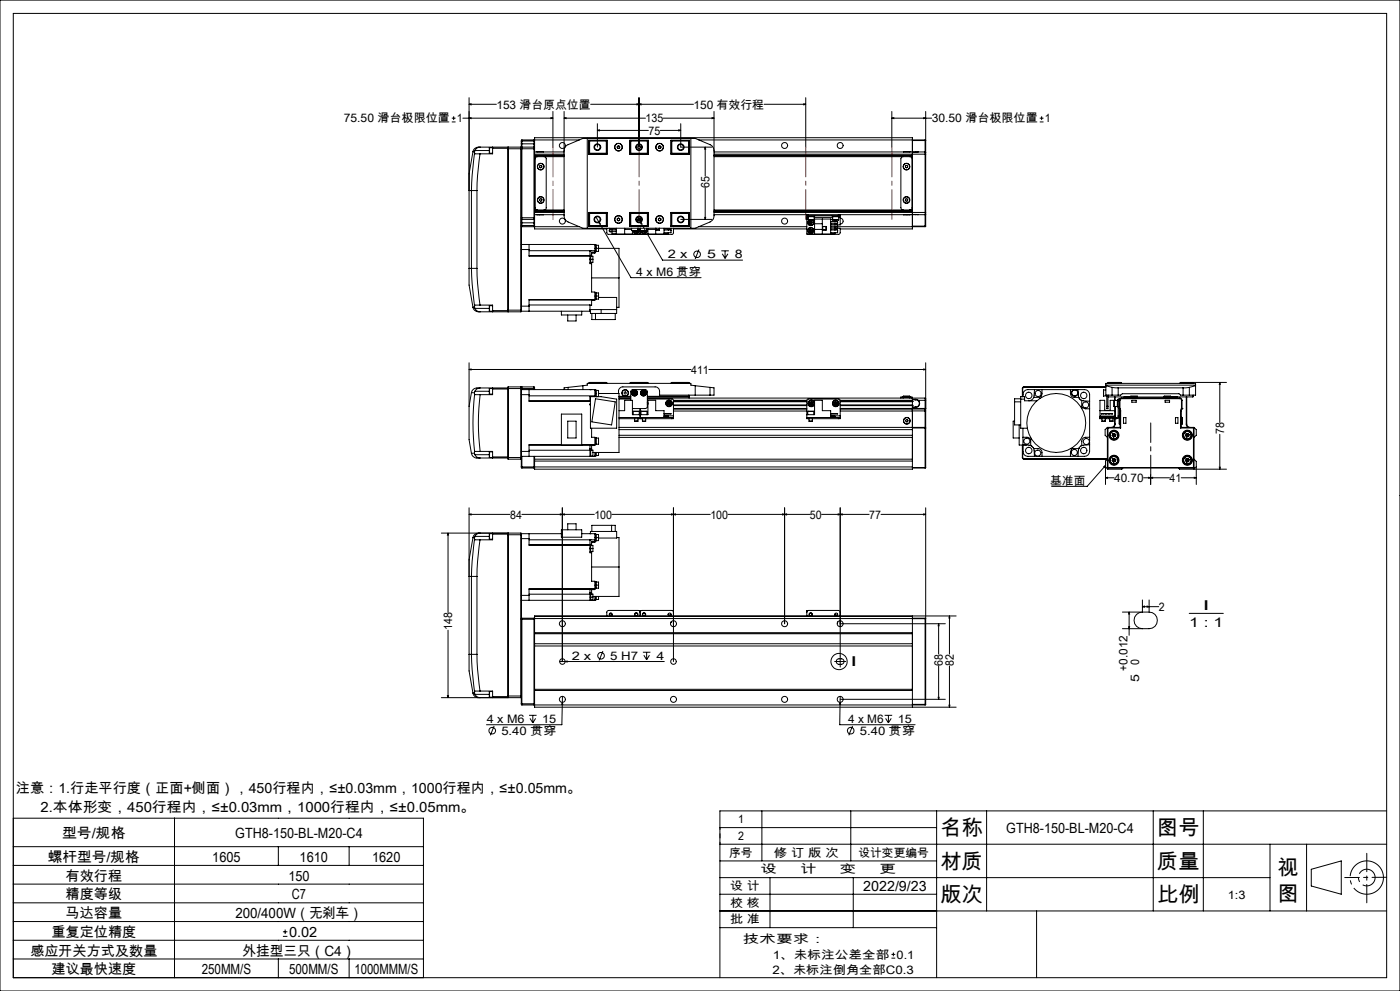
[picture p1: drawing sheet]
<svg xmlns="http://www.w3.org/2000/svg" width="420mm" height="297mm" viewBox="0 0 420 297" stroke-linecap="round" stroke-linejoin="round" font-family="sans-serif">
<g fill="none" stroke="#000" stroke-width=".3">
<path d="M0 0h420v297h-420zM4 4h412v289h-412zM135.5 36.5h1.2M135.5 35.4h1.2M136.1 34.9v1.1M138.9 35.4h27M140.7 35.4l.6-.1v.3zM140.7 31.3l.6-.2v.3zM140.7 29.3v51.1M140.7 31.3h8.2M165.3 35.3l.6 .1-.6 .2zM165.9 33.4v10.7"/>
<path d="M169.2 35.4l.6-.1v.3zM169.2 33.4l.1 31.6 .2 .8 .9 .7 4.5 1.9h33.7l4.4-1.9 .6-.4 .5-.7 .1-.7v-31.3M169.2 35.4h24.4M177.2 31.3h30.8M179.2 39.1l.6-.2v.3zM179.2 37.1v7M179.2 39.1h15.3M191.1 31.1l.6 .2-.6 .1zM191.7 31.3l.6-.2v.3zM191.7 29.3v14.8M198.1 39.1h6.1M199 35.4h15.2"/>
<path d="M203.6 38.9l.6 .2-.6 .1zM204.2 37.1v7h9.4M213.6 35.3l.6 .1-.6 .2zM229.2 31.3h12.5M241.1 31.1l.6 .2-.6 .1zM241.7 29.3v14.8M267.5 35.4l.6-.1v.3zM267.5 35.4h12M267.5 33.4v10.7M277.1 35.3l.6 .1-.6 .2zM277.7 33.4v12.3M311.9 36.5h1.2"/>
<path d="M311.9 35.4h1.2M312.5 34.9v1.1M141.4 57.1h1.7M141.4 57.1v23.3M141.9 45.5l-1.2 6.6v5h.7M141.9 45.5h.5M142.3 46l-.7 6.6-.2 4.5M142.3 46l1.7 .1M142.4 45.5l-.1 .5M142.5 45.1l-.1 .4M142.5 45.1h4.3M143.1 57.1v23.3"/>
<path d="M144 46.1l-.7 6.5-.2 4.5M144 44.1h-.3a1.75 1.75 0 0 0-1.8 1.4M144 44.1l8.4 .1M144 44.1l-.8 .2-.7 .8M146.9 44.3v1.6M146.9 44.3h.9M146.9 45.9h.9M147.8 44.1v.3M147.8 44.4v1.7h-3.8M147.8 44.4h4.6M152.4 44.2v.4M152.4 44.6v48.4"/>
<path d="M152.4 44.6h8M152.5 44.1v49.3M152.5 44.1h3.8M152.5 44.1l-.1 .1M156.3 44.1v49.3M156.3 44.1l.1 .1M156.4 44.2v48.8M156.4 43.1v1.1M156.4 42.3h4M156.4 43.1h4M156.6 44.1v21.7M156.6 41.9v2.2"/>
<path d="M156.6 44.1h3.6M156.6 41.9l-.2 1.2M156.6 41.9h3.6M156.6 44.1l-.2 .2M160.2 44.1v21.7M160.2 41.9v2.2M160.2 44.1l.2 .2M160.2 41.9l.2 .2M160.4 44.3v-3h113.3v4.9M160.4 44.3v.3M160.4 44.6v20.7M160.4 47h8.8"/>
<path d="M160.4 46.6h8.8M160.4 45.5h8.8M160.4 41.9h13.4M160.4 46.2h8.8M161 45.5h2.1M161.2 47l-.5 .1-.2 .4v14.9l.2 .4 .5 .1M161.9 49.7l.4-.1 .3 .2-.1 .4-.3 .1-.3-.2zM161.9 59.7l.4-.2 .3 .3-.1 .4-.4 .1-.2-.3zM163.2 47l.5 .1 .2 .4v14.9l-.2 .4-.5 .1M169.2 45.2l.3-1.1 .6-.6 4.8-2h33.7l4.7 2 .6 .6 .3 1.1M176.2 41.5v26.9M176.6 45.5h.1"/>
<path d="M176.6 42h5.5v4.2h-5.5zM176.7 42.3v3.9M176.7 42.3h5.2M176.9 42.1v4M176.9 46.1h5.2M176.9 42.1h5.2M176.9 42.1l-.2 .2M181.9 42.3l.1-.2v4l-.1-.2M181.9 45.9h-5.2l.2 .2M181.9 42.3v3.6M185.2 44.3l.4 .2M185.2 43.9v.4"/>
<path d="M185.6 43.7l.3 .2M185.6 43.7l-.4 .2M185.9 44.3l-.3 .2M185.9 43.9v.4M188.9 46.1h5.6M188.9 42h5.6v4.2h-5.6zM188.9 42.1h5.6M189.2 42.3v3.6M189.2 42.3l-.1-.2v4l.1-.2M189.2 45.9h5M189.2 42.3h5M194.2 42.3l.2-.2v4l-.2-.2"/>
<path d="M194.2 42.3v3.6M197.6 44.3l.3 .2M197.6 43.9v.4M197.9 43.7l.3 .2M197.9 43.7l-.3 .2M198.2 44.3l-.3 .2M198.2 43.9v.4M201.3 42h5.5v4.2h-5.5zM201.3 46.1h5.3M201.3 42.1h5.3M201.5 42.3v3.6M201.5 42.3l-.1-.2v4l.1-.2"/>
<path d="M201.5 45.9h5.2l-.1 .2M201.5 42.3h5.2M206.6 42.1v4M206.6 42.1l.1 .2M206.7 42.3v3.9M206.7 45.5h.1M207.3 41.5v26.9M209.7 41.9h67.8M211.6 44.1l.1 .6h-.3zM211.6 44.1v8.7M211.6 56.3v9.5M214.2 47h59.5"/>
<path d="M214.2 46.6h59.5M214.2 45.5h60.5M214.2 46.2h63.3M270.9 47l-.4 .1-.2 .5v14.7l.2 .5 .4 .1M271 45.5h2M271.6 49.7l.4-.1 .3 .2v.4l-.4 .1-.3-.2zM271.7 59.7l.4-.1 .2 .3-.1 .4h-.4l-.2-.3zM272.9 47l.4 .1 .3 .4v14.9l-.3 .4-.4 .1M273.7 46.2v17.5M273.7 42.1h3.8M274.7 45.6h-1v.6M274.7 45.5h.7"/>
<path d="M274.7 45.5v.1M275.4 45.5l-.7 .1M275.4 45.5h2.1M277.5 46.2h.2M277.5 45.5v.7M277.5 45.5l.2 .2M277.5 41.9v.2M277.5 41.9l.2 .1-.2 .1M277.5 42.1v3.4M277.5 46.2v17.5M277.7 45.7v.5M277.7 46.2v17.5"/>
<path d="M156.4 73.3h2.3M156.4 74.8h2.3M156.4 67.5h4M156.4 65.3h4M156.4 65.6l.2 .2M156.4 66.8h4M156.4 67.8l.2 .1M156.6 65.8v2.1M156.6 65.8h3.6M156.6 67.9h3.6M158.7 74.8v2l18.5-.1v2h-.2M158.7 73.3v1.5"/>
<path d="M158.7 73.3h19.8v2.6h-1M158.7 75.1h19.8M158.7 76.6h18.3M160.2 65.8v2.1M160.4 65.3v.3M160.4 65.6v3h21.6M160.4 62.9h8.8M160.4 63.2h8.8M160.4 64.3h8.8M160.4 67.9h13.4M160.4 63.7h8.8M160.4 65.6l-.2 .2"/>
<path d="M160.4 67.8l-.2 .1M160.4 63.3h8.8M161 64.3h2.1M176.6 64.3h.1M176.6 63.7h5.5v4.2h-5.5zM176.7 63.7v3.9M176.7 67.6h5.2M176.7 67.6l.2 .2M176.9 63.8v4M176.9 63.8l-.2 .1h5.2M176.9 63.8h5.2M176.9 67.8h5.2"/>
<path d="M177 76.6v1.1M177 77.7v1.3h.5M177 75.1h.1M177 75.1v1.5M177 75.1v.1M177 73.3h.2M177 77.7h.9M177 76.5h.5M177 73.3h.1M177.2 76.8h.7v.9M177.2 73.3h.1M177.5 78.6v.4"/>
<path d="M177.5 76.5v.3M177.5 79v8.5h1v2.3M177.9 77.7v.9h-.7M178.5 74.4h7.2v8.9M178.5 75.6h-1v.9M178.5 73.4h.4v2l-.4 .1M178.6 73.4v2.1M178.8 65l.8 1.5M178.9 73.5h.7v1.8h-.7M179.6 66.5l.5 .5-.3 .1zM179.6 66.5l9.7 16.7h21M181.9 63.9l.1-.1v4l-.1-.2"/>
<path d="M181.9 63.9v3.7M182 68.4l.1 1.5 .4 .3h19.1l.4-.4v-1.4M182.8 68.4v.2h2.1M182.8 68.9v.5h2.1M182.8 68.9h2.1M183 69.4h.4M183.6 68.6v.3a.43 .43 0 0 0-.4-.3 .43 .43 0 0 0-.4 .3M183.6 69.4v.7h1.3M184.9 68.4v1.8M185.2 66l.4 .1M185.2 65.6v.4M185.6 65.4l.3 .2"/>
<path d="M185.6 65.4l-.4 .2M185.9 66l-.3 .1M185.9 65.6v.4M187.4 68.4v1.8M187.4 68.8h2.1M188.9 63.7h5.6v4.2h-5.6zM188.9 63.8h5.6M188.9 67.8h5.6M189.2 63.9v3.7M189.2 67.8v.1M189.2 63.9l-.1-.1v4l.1-.2M189.2 67.6h5"/>
<path d="M189.2 63.9h5M189.5 69.1h1.7M189.5 69.1h1.8M189.5 68.4v.7M189.7 69.1v1.1M189.9 67.8v.1M190.4 69.1l.1 .3M190.5 69.4l.5 .2M190.5 69.4l.4-.3 .1 .5M191 69.1l.3 .1M191.2 69.1h.1M191.3 68.4v.7"/>
<path d="M191.3 68.9v.3M191.3 65l.8 1.5M191.3 65.9h.3zM191.3 66l.3 .2M191.3 69.2l-.3 .4M191.4 66l.1 .1M191.4 68.4a.88 .88 0 0 1-.2 1.5 .88 .88 0 0 1-1.2-.8 .9 .9 0 0 0 1.3 .8 .9 .9 0 0 0 .2-1.5M191.6 65.9h.1M191.6 65.4v.5M191.6 65.6h.5M191.8 70.2h-.2M192.1 65.5v.5"/>
<path d="M192.1 68.4v1.8M192.1 66.5l.4 .5-.2 .1zM192.1 66.5l6.7 11.5h24M192.2 69.1h1.7M192.2 69.1h1.8M192.2 68.4v.7M192.3 70.2h.2M192.3 69.1l.2 .5zM192.8 69.1v.3M192.8 69.4l.5 .2M192.8 69.4l.4-.3 .1 .5M193.3 69.1l.4 .2"/>
<path d="M193.5 67.8v.1M193.6 69.1l.1 .2M193.7 69.3l-.4 .3M193.9 69.1h.1M194 68.5a.9 .9 0 0 1-.3 1.3 .9 .9 0 0 1-1.2-.2M194 68.6a.88 .88 0 0 1-.3 1.2 .88 .88 0 0 1-1.2-.2M194 68.4v.7M194.2 63.9l.2-.1v4.1M194.2 63.9v3.7M194.2 67.8v.1M194.2 67.6l.2 .2M194.4 68.4v1.8"/>
<path d="M194.4 68.8h2.3M196.7 68.4v1.8M196.8 68.4v.5h1v-.5M197.6 66l.3 .1M197.6 65.6v.4M197.8 68.4v.5M197.9 65.4l.3 .2M197.9 65.4l-.3 .2M198.2 66l-.3 .1M198.2 65.6v.4M199.2 68.4v1.8M199.2 68.9h2.1v.8h-2.1"/>
<path d="M200.5 68.6v.3a.41 .41 0 0 1 .4-.3 .41 .41 0 0 1 .4 .3M200.5 69.7v.4h-1.3M201.3 69v.2M201.3 63.7h5.5v4.2h-5.5zM201.3 68.4v.2h-2.1M201.3 63.8h5.3M201.3 67.8h5.3M201.5 63.9v3.7M201.5 63.9l-.1-.1v4l.1-.2M201.5 67.6h5.2M202 68.6h40M204.2 65.8h9.4"/>
<path d="M206.6 63.8v4M206.6 63.8l.1 .1h-5.2M206.7 63.7v3.9M206.7 64.3h.1M206.7 67.6l-.1 .2M209.7 67.9h32.3M209.7 74.8l-1.1 2.8M211.4 65.2h.3l-.1 .6zM214.2 62.9h59.5M214.2 63.2h59.5M214.2 64.3h27.8M214.2 63.7h63.3"/>
<path d="M214.2 63.3h59.5M216.4 75.2h2.3M216.7 76.1l.8 1.3M217.5 75.2v2.2M218.4 76.1l-.9 1.3M242 64.3h.5M242 64.7h.5M242 64.7v.5M242 65.2v5h9.6l.4-.3 .1-1.5h-.8M242 64.3v.4M242 65.6h.5M242 65.2h.5"/>
<path d="M242.3 70.2h.2M242.4 64.7v.2h2v-.2M242.5 65.9h.1M242.5 65.9h1.8M242.5 64.9v1M242.5 64.3v.4M242.5 64.3h9M242.5 64.7h9M242.7 66.8l.3 .4M242.7 68.9l.1 .5M242.7 68.9l1 .4M242.8 65.9l-.5 .9"/>
<path d="M242.8 69.4l.4 .2M242.9 65.9l-.4 .3-.1 .6M243 66.3l-.3 .5M243 66.3l.2 .4M243 67.2h.5M243.2 68.6l-.5 .3M243.2 68.6l.4 .2M243.2 68.6v1M243.2 66.7l.3 .5M243.2 66.7l-.2 .5M243.5 66.3h-.5M243.5 66.3l.2 .4"/>
<path d="M243.5 66.3l-.3 .4M243.6 65.9a.87 .87 0 0 1 .1 1.5 .87 .87 0 0 1-1.3-.6M243.6 65.9a.9 .9 0 0 1 .1 1.6 .9 .9 0 0 1-1.4-.7M243.6 68.8l.1 .5M243.6 68.8l-.8 .6M243.7 69.3l-.5 .3M243.7 66.7l-.2 .5M243.7 66.7l-1 .1M244.3 65.9h.1M244.3 65.6h4.9v4.6M244.3 64.9v1M244.3 65.2h5.5"/>
<path d="M244.4 65.6v4.6M244.4 68.8h2.3M244.4 67.1h2.3M246.7 65.6v4.6M246.8 67.9h1.1v1h-1.1zM246.8 67.9v1M247.8 67.9v1M249.2 66.4h2.1v.5M249.2 67.2h2.1v.5h-2.1M249.2 68.1h2.1v.5h-2.1M249.2 68.9h2.1M249.2 66.9h2.1"/>
<path d="M249.2 65.7h.6M249.7 64.7v.2h2v-.2M249.8 65.9h.1M249.8 65.9h1.8M249.8 64.9v1M250.5 68.6v.3a.41 .41 0 0 1 .4-.3 .41 .41 0 0 1 .4 .3M250.5 65.9v.5M250.5 67.7v.4M250.5 69.7v.4h-1.3M250.5 67.9h27M250.6 66.4h.5M251.3 66.9l-.4 .3-.4-.3v.3"/>
<path d="M251.3 66.6v.2M251.3 69v.2M251.3 68.9v.8h-2.1M251.5 64.3h23.2M251.5 64.7h.6M251.5 64.3v.4M251.6 65.9h-1.8M251.6 64.9v1M251.6 65.2h.5M252.1 65.4a.9 .9 0 0 1 .8 .9 .9 .9 0 0 1-.8 .9M252.1 64.7v.5M252.1 64.3v.4"/>
<path d="M252.1 65.2v2.2h-.8M271 64.3h2M273.7 63.7v4.9h-21.6M273.7 63.7v.6h1M273.7 67.8h3.8M274.7 64.3h.7M274.7 64.3h.1M275.4 64.3h2.1M277.5 63.7h.2M277.5 63.7v.6M277.5 67.8h.2M277.5 67.8v.1"/>
<path d="M277.5 64.3v3.5M277.7 63.7v.5M277.7 64.2l-.2 .1M277.7 67.8l-.2 .1M277.7 64.2v3.6M140.7 80.4v5l1.2 6.7M140.7 80.4h.7M141.4 80.4h1.7M141.4 80.4l.2 4.6 .7 6.6M141.9 92.1a1.82 1.82 0 0 0 2.1 1.3M142.3 91.6l.1 .4M142.4 92l.1 .4"/>
<path d="M142.4 92l-.5 .1M142.5 92.4l.7 .8 .8 .2M142.5 92.4h4.3M143.1 80.4l.2 4.5 .7 6.5M144 91.4l-1.7 .2M144 91.4h3.8v1.7M146.9 91.6v1.7M146.9 93.3h.9M146.9 91.6h.9M147.8 93.1v.3M147.8 93.1h4.6M152.4 93.3l-8.4 .1"/>
<path d="M152.4 93v.3M152.4 93h4M152.4 93.3l.1 .1M152.5 93.4h3.8M156.4 93l-.1 .4M156.4 91.8h2.3M158.7 91.8v1.5M158.7 91.4h18.3M168.4 93.3v1.1h6.1v-1.1M170.3 94.4v1.8h2.5v-1.8M177 91.4v1.9M177 92.8h8"/>
<path d="M177.5 83.3h8.2M177.6 93.9v1.9h7v-1.9M178.5 89.8l-19.8 .1M178.5 87.7h.1v2M178.5 90h-1v1.5l-.5-.1M178.5 89.8h-19.8v2M178.5 88.7h1.1M178.6 87.7h.3v2h-.4M178.6 93.9v1.9M178.9 87.8h.7v.9M179.6 88.7v.9h-.7M179.6 89.1h5.4v4.8h-7.9v-.6h-20.7"/>
<path d="M180.3 92.8v1.1M185.7 83.3v8.8h-.7M140.7 110.7l.6-.1v.3zM140.7 108.7v13.1M140.7 110.7h66.6M141.4 117.6l-.7 4.2M141.4 117.6h.1M141.5 117.6l.8 .2M142.3 117.8l.1 .4M142.4 118.2l1.6 .1M142.4 118.2a75 75 0 0 0 0 17.2M142.5 117.3l-.2 .5"/>
<path d="M142.5 117.3h4.3M144 116.3h-.3a1.92 1.92 0 0 0-2.3 1.3M144 116.3a1.67 1.67 0 0 0-1.5 1M144 116.3h8.4M144 118.3a68.6 68.6 0 0 0 0 17M146.8 117.3l.1 .8M146.9 116.4l-.1 .9M146.9 116.4v1.7M146.9 116.4h.9M146.9 118.1h.9M147.8 116.3v.3M147.8 116.6v1.7h-3.8"/>
<path d="M147.8 116.6h4.6M152.4 116.4h8M152.4 116.6v20.3M152.5 116l-.1 .6M152.5 116v21.6M152.5 116h3.8M156.3 116v21.6M156.3 116l.1 21.1M156.4 116.8h22.1v1.8M156.4 118.3h2.3M156.6 116v.8M156.6 116h3.6"/>
<path d="M156.6 116l-.2 .1M158.7 116.8v1.5M158.7 118.3v2h18.3v-1.4h3.3l4.7 .7v8.7h-7.9v-9.4M158.7 118.6h19.8M160.2 116v.8M160.2 116l.2 .4M160.4 116.4v.4M170.4 116.1l-1.2 .1v.6M170.4 116.1v.7M174.9 115.6v1.2M174.9 115.6l1.3-.2v-.5h31.1v.5l1.3 .2M174.9 115.6l-4.5 .5"/>
<path d="M176.7 114.8h5.3M176.7 114.8v.1M176.9 114.6l5.1 .2M176.9 114.6v.3M176.9 114.6l-.2 .2M177 116.8h.1M177.2 116.8h.1M178.5 116.9h.4v2M178.5 118.6v.3M178.6 116.9v2M178.6 119.5l6 .9-1.1 6.9-5.9-.9zM178.9 117h.7v.9"/>
<path d="M179.6 117.9h6.1v17.7h-7.8M179.6 117.9v.9M182 114.8v.1M185.6 117.9a1.46 1.46 0 0 1 1.3-1.9h9.6a1.33 1.33 0 0 1 1.4 1.3v1.1h15.1M185.7 119.3h3.5M185.7 119.6h3.5M185.7 118.8h3.5M185.7 119h3.5M189.1 114.8h5.3M189.1 114.8v.1M189.2 120v-2.7l.3-.4 4-.1 .7 .4v4.7l-.2 .3-.5 .2h-3.8M189.9 117.8h.5"/>
<path d="M189.9 117.8l.2 .4M190.1 117.4l-.2 .4M190.1 117.4l.3 .4M190.4 117.8l.2 .4M190.4 117.8l-.3 .4M190.6 117.3l.3 .5M190.6 117.3l-.5 .1M190.6 117.3l-.2 .5M190.6 118.2h-.5M190.9 117.8l-.3 .4M190.9 117.8h-.5M192.5 117.8l.3 .4"/>
<path d="M192.5 117.8h.5M192.8 117.4l-.3 .4M192.8 117.4l.2 .4M193 117.8l-.2 .4M193 117.8l.3 .4M193.3 117.3l.2 .5M193.3 117.3l-.5 .1M193.3 117.3l-.3 .5M193.3 118.2h-.5M193.5 117.8l-.2 .4M193.5 117.8h-.5M194.2 119.6l7.6 .1 .2 .3v4.6"/>
<path d="M194.2 119.3h83.3M194.2 118.8h12.4M194.4 114.8v.1M201.4 114.8h5.3M201.4 114.8v.1M202 120h40M206.6 114.6l-5.2 .2M206.6 114.6v.3M206.6 118.4v.4M206.6 114.6l.1 .2M206.6 118.8l.1 .2h-12.5M206.7 114.8v.1"/>
<path d="M206.7 118.4v.9M208.6 115.6v2.8M208.6 115.6l4.4 .5M212.7 110.7h65M213 116.1l1.2 .1v2.2h-1.2M213 116.1v2.3M252 120h21.7M270.9 118.8h2M270.9 118.8v.5M271 119h1.9M272.9 119h-2.6v.3M272.9 119h.7v.3"/>
<path d="M272.9 118.8v.5M273.7 120v2.6M273.7 119.8h1M274.7 119.7h-1v-.4v.7M274.7 119.8l.7 .2M274.7 119.7l.7 .3M274.7 119.7v.1M275.4 120a1.19 1.19 0 0 1 .4 1.3 1.19 1.19 0 0 1-1.1 .8M275.4 120h2.1M275.4 120h.1M277.1 110.6l.6 .1-.6 .2zM277.5 119.3v.7"/>
<path d="M277.5 119.3l.2 .1v.6h-.2M277.5 120v2.4M277.7 108.7v13.7M306.2 119.6h1.2M306.2 119.5h-1.8v7.8h1.8M306.7 116.4h.1M306.7 116.4v2.5M306.8 116.4v2.5M307.2 116l-.5 .4M307.2 116l-.4 .4M307.2 116h24.6M307.2 116h.1"/>
<path d="M310.1 119.1a1.64 1.64 0 0 1-1.5 1M310.1 119.1h1.8l.1 .3M310.3 116.8l-.2 2.3M312.6 116.8v1.4l-.4 .6 .3 .3M321.1 116.8v1.1a1.14 1.14 0 0 0 1.2 1.2h1.3l.9 .9M322.3 116.8h-13.9a1.63 1.63 0 0 0-1.5 2.1M322.6 116.8h2.8a1.57 1.57 0 0 1 1.5 1.5v13.9M323.4 116.8l.1 1.1a2.02 2.02 0 0 0 1.1 2.1M331 118.6h.1M331 118.5v.1M331.1 116.9l-.1 1.6M331.1 116.9v1.6"/>
<path d="M331.1 118.7h.9M331.1 116.9h.7M331.1 118.5v.2M331.8 115.4h26.9M331.8 115.6l1.8 .5M332 118.4v3.4M332.4 114.8h4M332.4 114.8v.1M332.4 118.4v3.4M332.4 118.8l.1 .2M332.5 114.6h3.7M332.5 119h6.7"/>
<path d="M332.5 114.6v.3M332.5 118.4v.6M332.5 114.6l-.1 .2M333.6 118.4h1.9M333.6 116.1l1.9 .1M333.6 118.4h-1.8v-3.5h26.9v3.5h-1.9M333.6 116.1v2.3M334.4 119v1M334.5 120h.1M334.5 119v1M335.5 119.9h-.3v2h.3M335.5 116.2h19.4"/>
<path d="M335.5 118.4h.7l.5-.4h17l.5 .4h.7M335.5 116.2v2.2M335.8 120v-.4h-.3v.5M335.8 120h.2M335.8 120v4.6M336 120v2.4M336.2 114.6v.3M336.2 114.6l.2 .2M336.4 114.8v.1M336.5 119.3v.2M336.5 119.5l-.5 .5M336.5 119.3l-.6 .3-.1 .4"/>
<path d="M336.5 119.3h17.4M336.5 119.5h17.4M337.9 119h-.7v.3M337.9 119h14.6M337.9 119v.3M339.2 119h.1M339.2 118.8h2M339.2 119h2M339.2 118.8v.2M339.5 120h1.4v.5h-1.4zM341.2 119h.1M341.2 118.8v.2"/>
<path d="M349.2 119h.1M349.2 118.8h2M349.2 119h2M349.2 118.8v.2M349.5 120h1.4v.5h-1.4zM351.2 119h.1M351.2 119h6.7M351.2 118.8v.2M352.5 119h.7v.3M352.5 119v.3M353.9 119.5l.5 .5M353.9 119.3v.2"/>
<path d="M353.9 119.3l.6 .3 .1 .4M354 114.8h4M354 114.8v.1M354.2 114.6h13.7M354.2 114.6v.3M354.2 114.6l-.2 .2M354.4 120h.2M354.4 120v2.4M354.6 120v2.4M354.9 118.4h1.9M354.9 116.2v2.2M355.9 119v8.1"/>
<path d="M356 119v8.1M356.8 116.1l-1.9 .1M356.8 116.1v2.3M357.9 118.4v.6M358 114.8l-.1-.2v.3M358 114.8v.1M358 118.4l-.1 .6M358.7 115.6l-1.9 .5M365.9 114.6v12M365.9 114.6l.2 .6h-.3zM140.7 121.8v10l.7 4.1M141.4 135.9a1.99 1.99 0 0 0 2.6 1.4"/>
<path d="M141.4 135.9h.1M142.3 135.8l.2 .5M142.3 135.8l-.8 .1M142.4 135.4l-.1 .4M142.5 136.3l.4 .6 1.1 .4M142.5 136.3h4.3M144 137.3h8.4M144 135.3l-1.6 .1M144 135.3h3.8v1.6M146.8 136.3l.1 .8M146.9 135.4l-.1 .9M146.9 135.4v1.7"/>
<path d="M146.9 135.4h.9M146.9 137.1h.9M147.8 136.9v.4M147.8 136.9h4.6M152.4 136.9l.1 .7M152.4 137.1h4M152.5 137.6h3.8M156.4 137.1v.4M156.4 139.9h4M156.4 135.3h2.3M156.4 137.5v2.6l.2 .2M156.4 137.5l-.1 .1"/>
<path d="M156.6 136.8v3.5M158.7 135.3v1.5M158.7 120.1h18.3M158.7 134.9h18.3M160.2 136.8v3.5M160.4 139.9h113.3M160.4 137.6h113.3M160.4 138.2h113.3M168.4 124.1h6.1v9.3h-6.1zM168.4 133.3h-9.7v2M170.3 126.2h2.5v5.1h-2.5zM174.5 133.3h4"/>
<path d="M177 133.4h.1M177 133.4v1M177 134.9v1.9M177 134.8h.2v2M177 134.4v.5M177 134.4h.5M177.1 121.1v.3M177.2 134.9h.7v1.8h-.7M177.5 134.4v.5M177.5 128.3v2.8h1v2.3h-19.8M177.5 136.7v.1M178.5 131.2h.1v2"/>
<path d="M178.5 133.5h-1v.9M178.5 135.6v1.2h-22.1M178.6 131.2h.3v2h-.4M178.6 135.6v1M178.9 131.3h.7v1.8h-.7M178.9 135.6v1h-.4M179.6 135.6v.9h-.7M185.7 130.5h88M185.7 131.1h88M185.7 128.8h88M185.7 128.1h91.8M185.7 125.1h5.9"/>
<path d="M185.7 125.5h5.9M185.7 123.1h1.7v-3.1h2.3v4.3h4.7v-4.3h2.3v3.1h2.5v2M190 123.3h1.8M190 123.3v1M190.4 126.2h1M190.4 125.5v.7M191.4 125.5v.7M191.6 125.1h.9M191.6 125.5h.5M191.6 125.1v.4M191.8 123.3v1M192.1 125.5h.4"/>
<path d="M192.1 122.4v3.1M192.3 123.3h1.8M192.3 123.3v1M192.5 125.1h9M192.5 125.5h9M192.5 125.1v.4M192.7 126.2h1M192.7 125.5v.7M193.7 125.5v.7M194.1 123.3v1M194.2 120.4l.2 .5-.2 .6M194.2 120.6v.6"/>
<path d="M194.2 120.7v.4M199.2 124.7h1.3v.3h-1.3M199.2 124h2.1l-2.1 .1M199.2 124.6h2.8M200.3 120.7v.5M200.3 120.7l.4 .2M200.3 121.2l.5 .2M200.7 120.4l-.4 .3M200.7 120.4l.4 .2M200.7 120.4v.5M200.7 120.9l.1 .5M200.7 120.9l.5 .2"/>
<path d="M200.7 120.9l-.4 .3M201.1 120.6l.1 .5M201.1 120.6l-.4 .3M201.2 121.1l-.4 .3M201.5 125.1h.5M201.5 125.1v.4M202 125.1v.4h-.5M202 124.6v.5M202 120.3h40M202 121.5h40M202 120.4h40M202 121.4h40"/>
<path d="M202 122.4h40M202 123.2h40M202 121.6h40M202 122.6h40M242 125.1h.5M242 124.3h2.4v-4.3h2.3v3.1h2.5v2M242.3 123.3h1.8M242.3 123.3v1M242.5 125.1h9M242.5 125.5h9M242.5 125.1v.4M242.7 126.2h1"/>
<path d="M242.7 125.5v.7M242.9 121.1l.4 .3M243 120.6l-.1 .5M243 120.6l.8 .6M243.4 120.4l-.4 .2M243.4 120.4l.4 .3M243.4 120.4l-.1 1M243.7 125.5v.7M243.8 121.2l-.5 .2M243.8 120.7v.5M243.8 120.7l-.9 .4M244.1 123.3v1"/>
<path d="M249.2 124.7h1.3v.3h-1.3M249.2 124h2.1l-2.1 .1M249.2 124.6h2.9M250.3 120.7v.5M250.3 120.7l.9 .4M250.3 121.2l.5 .2M250.7 120.4l-.4 .3M250.7 120.4l.4 .2M250.7 120.4l.1 1M251.1 120.6l.1 .5M251.1 120.6l-.8 .6M251.2 121.1l-.4 .3"/>
<path d="M251.5 125.1h.6M251.5 125.1v.4M252.1 120.3h21.6M252.1 124.6v-4.5l-.3-.4-9.3-.1-.5 .4v5.5h.5M252.1 125.1v.4h-.6M252.1 124.6v.5M252.1 121.5h21.6M252.1 120.4h21.6M252.1 121.4h21.6M252.1 122.4h25.4M252.1 122.6h21.6M271.9 125.8h.4l.1 .3-.2 .3h-.3l-.2-.3z"/>
<path d="M273.7 121.5l-21.6 .1M273.7 122.6v18h-113.3v-3.8M273.7 120.3h.1M273.7 121.5h.1M273.7 128.3h3.8M273.7 122.1h1M273.7 122h1M273.7 122.6h3.8M274.7 122v.1M275.4 120a1.09 1.09 0 0 1 .3 1.3 1.09 1.09 0 0 1-1 .7M277.5 128.1v.2M277.5 128.1l.2 .1-.2 .1"/>
<path d="M277.5 122.4h.2M277.5 122.4v.2M277.5 123.2h.2M277.5 122.6v.6M277.5 123.2v4.9M277.5 128.3v11.8M277.5 123.2h-25.4M277.7 122.5l-.2 .1M277.7 122.4v.1M277.7 122.5v.7M277.7 123.2v16.9M304.4 126.2h-.4v5.1h1.8"/>
<path d="M304.4 120.4h1.8M305.8 127.3v6.1h2.1M306.7 137.1l.5 .5M306.7 137.1h.1M306.7 133.4v3.7M306.8 137.1l.4 .4M306.8 133.4v3.7M306.9 131.1h1.4l.6 .3 .3-.2M306.9 133.4v1.9a1.45 1.45 0 0 0 1.5 1.5h2.7M306.9 128.3v5l2.3 .2M307.2 137.6h25l-.6 .6v7M307.2 137.5h25"/>
<path d="M307.2 137.5v.1M309.2 133.5l.3 .2M309.2 133.5l.9 .9M309.5 131.6l-.3 .2v1.7M309.9 134.1l.2 .3M310.1 134.4h1.3a1.14 1.14 0 0 1 1.2 1.2v1.2M310.1 134.4l.2 2.4M311 120.1h-3.6v-1.2h-1.2v9.4h2M321.3 134.4l.2 .4-.3 .6-.1 1.4M321.7 134.2l.2 .2h1.7M323.6 134.4l-.2 2.4M323.8 134.1l-.2 .4"/>
<path d="M324.5 122.3l.4-.1 .6 .3h1.4M324.5 133.5l-.9 .9M324.5 120v1.8l-.2 .1M324.5 120l2.4 .3M324.6 133.5l-.4 .2M326.9 131.1h-1.2a1.15 1.15 0 0 0-1.2 1.1v1.3M326.9 133.3l-2.3 .2M326.9 132.5v2.8a1.51 1.51 0 0 1-1.5 1.5h-13.9M330 123.1h4.5M330.1 124.7h4.3v.3h-4.3zM330.4 124l.8 .1zM330.4 125.1h-.5v.4h.5"/>
<path d="M330.4 125.1h4.6M330.4 125.5h1.4M330.4 125.1v.4M330.6 126.2h1M330.6 125.5v.7M331.1 139.9l.5-.4-.2 .6zM331.6 124l.5 .1zM331.6 125.5v.7M331.6 139.5l-5.5 6.3h-10.6M331.6 139.9l.7 .7h4.2l.4-.3M331.8 125.5h.9M331.8 125.1v.4"/>
<path d="M332 121.8v.6h.4v-.6M332 121.8h.4M332.2 128.3l.2-.2v.2M332.2 128.3h.2M332.2 128.3v11.8M332.4 128.3h3.8M332.4 128.3v11.8M332.4 124l.5 .1zM332.7 125.5h2.3M332.7 125.1v.4M332.9 126.2h1M332.9 125.5v.7"/>
<path d="M333.3 124l.5 .1zM333.7 138.1l.3 .4M333.7 130.6l.3 .4M333.8 137.5l-.1 .6M333.8 137.5l.4 .4M333.8 130l-.1 .6M333.8 130l.8 .8M333.9 125.5v.7M334.2 120v1.8zM334.2 121.8h.1M334.2 121.8h1M334.2 137.9l.4 .5"/>
<path d="M334.2 137.9l-.2 .6M334.2 137.9l-.5 .2M334.2 130.5l-.2 .5M334.2 130.5l-.5 .1M334.4 127.1a.96 .96 0 0 1-1 1M334.4 127.1h.1M334.4 137.4l-.6 .1M334.4 137.4l.4 .4M334.4 137.4l-.2 .5M334.4 129.9l.4 .4M334.4 129.9l-.6 .1M334.4 129.9l-.2 .6"/>
<path d="M334.4 125.5v1.6M334.5 121.8v3.3M334.5 127.1l-.5 1M334.5 125.5v1.6M334.6 138.4l-.6 .1M334.6 130.8l-.6 .2M334.8 137.8l-.2 .6M334.8 137.8l-.6 .1M334.8 130.3l-.2 .5M334.8 130.3l-.6 .2M335 125.1v.4M335.2 120h-2.1v3h-1.7v-3h-1.4v5.1"/>
<path d="M335.5 124.6l-.5 .5M335.5 124.6h.3M335.5 120.1h.3M335.5 120.1v4.5M335.8 125.2v1.9M335.8 125.2h.1M335.8 125.1v.1M335.8 122.4l.2 .8M335.8 122.4h.1M335.8 124.6a.84 .84 0 0 1-.8 .9M335.8 122.4l.1 .2M335.8 122.4h.2"/>
<path d="M335.8 125.1v2M335.8 125.1h.2M335.8 127.1h.2M335.9 122.6l.1 .6M336 125.1v.1M336 122.4v.1M336 122.5l.2 .7M336 122.5l-.1 .1M336 125.1v2M336 127.1h.1M336 123.2h.2M336 128.1l.2 .2"/>
<path d="M336 128.1h-3.8l-.7 .7v1.7l.7 .6M336 123.2v4.9M336.2 123.2v5.1M337 125.2h.8v1.7h-.8zM352.6 125.2h.8v1.7h-.8zM354.2 123.2h.2M354.2 128.3h3.8M354.2 123.2v5.1M354.4 127.1h.1M354.4 128.1l-.2 .2M354.4 128.1h3.8l.7 .7v1.7l-.7 .6M354.4 123.2v4.9"/>
<path d="M354.4 122.5l.1 .1M354.4 122.5l-.2 .7M354.4 125.1v.1M354.4 122.4v.1M354.4 122.4h.2M354.4 125.1v2M354.4 125.1h.2M354.4 127.1h.2M354.5 122.6l-.1 .6M354.6 125.1v2M354.6 122.4h.1M354.6 122.4l-.2 .8"/>
<path d="M354.6 122.4l-.1 .2M355.6 138.1l.4 .4M355.6 130.6l.4 .4M355.8 137.5l-.2 .6M355.8 137.5l.8 .9M355.8 130l-.2 .6M355.8 130l.4 .5M355.9 127.1l.1 .5 .4 .5M355.9 127.1h.1M356 127.1a1.02 1.02 0 0 0 1 1M356.2 130.5l.4 .3M356.2 130.5l-.2 .5"/>
<path d="M356.2 130.5l-.6 .1M356.4 137.4l.4 .4M356.4 137.4l-.6 .1M356.4 137.4l-.4 1.1M356.4 129.9l.4 .4M356.4 129.9l-.6 .1M356.4 129.9l-.2 .6M356.6 138.4l-.6 .1M356.6 130.8l-.6 .2M356.8 137.8l-.2 .6M356.8 137.8l-1.2 .3M356.8 130.3l-.2 .5"/>
<path d="M356.8 130.3l-.6 .2M358 128.3v-.2l.2 .2M358 128.3h.2M358 128.3v11.8M358.2 137.6l.7 .7v6.9M358.2 128.3v11.8M358.9 139.9l-.7 .7M365.9 130.2v10.4M134.4 159.8l.1 .6h-.3zM134.4 159.8v23.8M140.7 154.2l.6-.2v.3zM140.7 152.2v43.9"/>
<path d="M140.7 154.2h12.3M146.9 159.9v1.7M146.9 159.9h.9M147.8 159.8v.3M152.4 159.8v.1M152.4 159.9v49.1M152.4 159.9v.4M156.3 159.8v49.3M156.3 159.8l.1 .5M156.3 159.8h-23.9M156.4 159.9h12M156.6 140.3h3.6"/>
<path d="M156.6 154.2h21.7M158.7 159.9v1.5M160.4 140.1l-.2 .2M168.1 154l.6 .2-.6 .1zM168.4 158.8h6.1v2.2h-6.1zM168.7 152.2v46.1M168.7 154.2l.6-.2v.3zM170.3 158.8v-1.8h2.5v1.8M174.5 159.9h4v2.7h-1M177 159.9h.1M177.1 159.9v-.6h7.9v2h-5.4M177.6 159.3v-1.9h7v1.9"/>
<path d="M183.5 157.4v1.9M201.4 154l.6 .2-.6 .1zM202 154.2l.6-.2v.3zM202 152.2v46.1M213.1 154.2h-29.5M234.8 154l.6 .2-.6 .1zM235.4 154.2l.6-.2v.3zM235.4 152.2v34.7M243 154.2h-24.6M246.5 154.2h14.2M251.5 154l.6 .2-.6 .1zM252.1 152.2v44.4"/>
<path d="M252.1 154.2l.6-.2v.3zM264.3 154.2h13.4M273.7 140.3h3.8M273.7 140.1h3.8M277.1 154l.6 .2-.6 .1zM277.5 140.1v.2M277.5 140.1h.2M277.7 140.1l-.2 .2M277.7 152.2v58.9M331.6 143.2l.6-.2v.3zM331.6 143.2h2.6M332.2 140.1h.2"/>
<path d="M332.2 140.1l.2 .2M332.4 140.1v.2M332.4 140.3h25.6M332.4 140.1h25.6M344.6 143l.6 .2-.6 .1zM345.2 143.2l.6-.2v.3zM345.2 142.3v2.9M350.8 143.2h-7.7M353.6 140.3l.3 .3h14M354.4 143.2h4.5M358 140.1h.2M358 140.1v.2"/>
<path d="M358.2 140.1l-.2 .2M358.3 143l.6 .2-.6 .1zM365.8 140h.3l-.2 .6zM141.4 172.8h1.7M141.4 172.8v23.3M141.9 161.1l-1.2 6.7v5h.7M141.9 161.1l.5 .1M142.3 161.6l-.7 6.6-.2 4.6M142.3 161.6l1.7 .2M142.4 161.2l-.1 .4M142.5 160.8a1.68 1.68 0 0 1 1.5-1h-.3a1.65 1.65 0 0 0-1.8 1.3M142.5 160.8l-.1 .4"/>
<path d="M142.5 160.8h4.3M143.1 172.8v23.3M144 161.8l-.7 6.5-.2 4.5M146.9 161.6h.9M147.8 160.1v1.7h-3.8M147.8 160.1h4.6M152.4 160.3v48.3M152.4 160.3h4M156.4 178.4h2.3M156.4 160.3v50.8l.2 .2M156.4 161.4h2.3M158.7 161.4v2h18.5v1.9h-.2"/>
<path d="M158.7 178.4v1.5M158.7 178.1h18.3M158.7 163.3h18.3M158.7 161.8h19.8M177 164.4v1.3h.5M177 163.3v1.1M177 176.6h.1M177 161.8h.1M177 161.8v1.4M177 176.6v1M177 178.1v1.8M177 178h.2v1.9"/>
<path d="M177 179.9h.1M177 163.2v.1M177 164.4h.1M177 177.6v.5M177 164.4h.9M177 177.6h.5M177 163.2h.5M177 179h.9M177.2 163.5h.7v.9M177.2 178h.7v1M177.5 165.3v.4M177.5 177.6v.4"/>
<path d="M177.5 163.2v.3M177.5 165.7v8.5h1v2.4h-19.8M177.5 179.9h.1M177.5 169.9h8.2M177.9 164.4v.9h-.7M177.9 179v.9h-.7M178.5 176.5h-19.8v1.9M178.5 174.4h.4v2h-.4M178.5 176.7h-1v.9M178.5 162.3h-1v.9M178.5 160.1h.1v2M178.5 178.7v1.2h-22.1"/>
<path d="M178.5 161.1h1.1M178.5 175.4h1.1M178.6 174.4v2M178.6 160.1h.3v2h-.4M178.6 178.7v1.1h-.1M178.9 174.4h.7v1M178.9 160.2h.7v.9M178.9 178.7v1M179.6 175.4v.9h-.7M179.6 161.1v.9h-.7M179.6 178.7v1h-1M185 161.1h.7v8.8"/>
<path d="M185.7 169.9v8.8h-7.8M342.7 179.8v3.6a2.49 2.49 0 0 0-2.5 2.5 2.49 2.49 0 0 0 2.5 2.5M344.7 179.8v3.6M134.4 188.9v20.2M140.7 196.1v5l1.2 6.6M140.7 196.1h.7M141.4 196.1l.2 4.6 .7 6.5M141.4 196.1h1.7M143.1 196.1l.2 4.5 .7 6.5M156.4 185.7h4M156.6 185.3v26M156.6 185.3l-.2 .1"/>
<path d="M156.6 185.3h3.6M160.2 185.3v26M160.2 185.3l117.3 .1M160.4 189.6h113.3M160.4 189.9h113.3M160.4 184.7h113.3M160.4 193.6h113.3M167.9 198.3h31.4M169.5 198.3l.6-.2v.3zM180.9 195.1l-1.2 2.8M182.8 184v.3h.8v-.3M183 183.8h.4"/>
<path d="M190.7 184.6a.5 .5 0 0 1-.2-.8 .5 .5 0 0 1 .8 0 .5 .5 0 0 1-.2 .8M191.8 183h.5M192.1 183v1.6M192.9 195.5h2.2M193 184.6a.5 .5 0 0 1-.2-.8 .5 .5 0 0 1 .8 0 .5 .5 0 0 1-.2 .8M193.1 196.4l.9 1.3M194 195.5v2.2M194.8 196.4l-.8 1.3M200.5 184v.3h.8M201.3 186.6l-.1 .2M201.3 184v.3M202 183.5l-.5-.6h-9l-.4 .6-.5-.6h-9l-.5 .4-.1 1.3"/>
<path d="M242 183.5l.5-.6h9l.6 .6M242.3 183h-.3v1.6M243 184.6a.5 .5 0 0 1-.2-.8 .5 .5 0 0 1 .8 0 .5 .5 0 0 1-.2 .8M250.5 184v.3h.8v-.3M251.1 197.7l1.3-.3a.83 .83 0 0 1 .8 .9 .83 .83 0 0 1-.8 .8 1.18 1.18 0 0 1-1.5-.5zM251.2 198.3h1.7M251.3 186.6l-.1 .2M252.1 197.4v1.7M252.1 186.9h31.5M273.7 192.9l-113.3 .1M273.7 184.6v27.3M273.7 185.3h3.8"/>
<path d="M277.5 185.3l.2 .1h-.2M277.5 185.3v.1M277.5 185.4v25.7M281.6 186.9v9.1M281.6 199.6v10M281.6 186.9l.1 .6h-.3zM284.8 184.6v11.4M284.8 199.6v12.3M284.8 184.6l.2 .6h-.3zM286.8 184.6h-126.4v27.3h126.4M336.7 183.4h8M338.6 187.8h.3l-.2 .6z"/>
<path d="M338.7 183.4v7M338.7 183.4l.2 .6h-.3zM342.7 181.8l.6-.2v.4zM342.7 181.8h4.9M344.1 181.6l.6 .2-.6 .2zM344.7 183.4a2.49 2.49 0 0 1 2.5 2.5 2.49 2.49 0 0 1-2.5 2.5h-8M356.8 183.8h10.2M134.2 208.5h.3l-.1 .6zM141.9 207.7a1.82 1.82 0 0 0 2.1 1.4 1.66 1.66 0 0 1-1.5-1M142.3 207.2l.1 .5M142.4 207.7l.1 .4M142.4 207.7h-.5"/>
<path d="M142.5 208.1h4.3M144 207.1l-1.7 .1M144 207.1h3.8v1.7M146.9 207.3v1.6M146.9 207.3h.9M146.9 208.9h.9M147.8 208.8v.3M147.8 208.8h4.6M148.2 217.6l-1.1 2.8M152.4 209v.1M152.4 208.6v.4M152.4 208.6h4"/>
<path d="M156.3 209.1h-23.9M156.4 209l-.1 .1M156.4 210.9h4M156.6 211.3h3.6M158.7 214.4h2.3M159 215.3l.8 1.3M159.8 214.4v2.2M160.4 211.3h117.1M160.4 206.9h113.3M160.4 206.6h113.3M160.4 211.1l-.2 .2M160.7 215.3l-.9 1.3"/>
<path d="M168.7 210.5l.1 .6h-.3zM168.7 208.7l-.1 8.5h-22.7M252 210.5l.2 .6h-.3zM252 210.5l-.1 6.7h22.6M252.1 208.7l-.1 1.8M252.1 209.6h31.5M255.8 217.6l-1.2 2.8M265.4 214.4h2.3M265.7 215.3l.8 1.3M266.5 214.4v2.2M267.4 215.3l-.9 1.3M273.7 211.1h3.8"/>
<path d="M277.5 211.1v.2M277.5 211.1h.2M277.7 211.1l-.2 .2M281.4 209h.3l-.1 .6zM284.7 211.3h.3l-.2 .6zM4 245.2h123v47.8M4 253.7h123M4 259.4h123M52.4 245.2v47.8M83.5 253.7v5.7M104.7 253.7v5.7M216 253h200"/>
<path d="M216 248h65M216 258h65M228.6 243v15M255.2 243v15M281 243v50M296 243v30M346 243v30M361 243v30M381 253v20M392 253v20M416 243h-200v50M4 265h123"/>
<path d="M4 270.6h123M4 276.2h123M84.9 279.3h1.3M85.5 278.6v1.3M216 278h65M216 273h200M216 263h165M216 268h65M231 263v15M256 263v15M311 273v20M393.4 260.5l9-2.5v10l-9-2.5z"/>
<path d="M4 281.8h123M4 287.4h123M83.5 287.4v5.6M84.9 280.6h1.3M104.7 287.4v5.6M267.4 287.2h1.2M267.4 286h1.2M268 285.5v1.1"/>
<circle cx="162.2" cy="49.9" r="1"/>
<circle cx="162.2" cy="59.9" r=".95"/>
<circle cx="162.2" cy="49.9" r=".94"/>
<circle cx="162.2" cy="59.9" r="1"/>
<circle cx="168.7" cy="43.6" r=".9"/>
<circle cx="179.2" cy="44.1" r=".84"/>
<circle cx="179.2" cy="44.1" r="1"/>
<circle cx="185.5" cy="44.1" r="1.12"/>
<circle cx="185.6" cy="44.1" r="1.14"/>
<circle cx="191.7" cy="44.1" r=".82"/>
<circle cx="191.7" cy="44.1" r=".41"/>
<circle cx="191.7" cy="44.1" r=".99"/>
<circle cx="197.9" cy="44.1" r="1.11"/>
<circle cx="204.2" cy="44.1" r=".83"/>
<circle cx="204.2" cy="44.1" r="1"/>
<circle cx="235.4" cy="43.6" r=".9"/>
<circle cx="252" cy="43.6" r=".9"/>
<circle cx="271.9" cy="49.9" r=".98"/>
<circle cx="271.9" cy="49.9" r=".95"/>
<circle cx="271.9" cy="59.9" r="1.01"/>
<circle cx="272" cy="59.9" r=".95"/>
<circle cx="168.7" cy="66.3" r=".9"/>
<circle cx="179.2" cy="65.8" r=".84"/>
<circle cx="179.2" cy="65.8" r="1"/>
<circle cx="185.5" cy="65.8" r="1.12"/>
<circle cx="185.6" cy="65.8" r="1.16"/>
<circle cx="191.7" cy="65.8" r=".41"/>
<circle cx="191.7" cy="65.8" r=".82"/>
<circle cx="191.7" cy="65.8" r="1"/>
<circle cx="197.9" cy="65.8" r="1.11"/>
<circle cx="204.2" cy="65.8" r="1"/>
<circle cx="204.2" cy="65.8" r=".82"/>
<circle cx="209.1" cy="76.2" r=".98"/>
<circle cx="235.4" cy="66.3" r=".9"/>
<circle cx="243.2" cy="69.1" r=".89"/>
<circle cx="243.2" cy="69.1" r=".87"/>
<circle cx="187.5" cy="117.8" r=".33"/>
<circle cx="187.6" cy="117.8" r=".9"/>
<circle cx="187.6" cy="117.8" r="1"/>
<circle cx="190.4" cy="117.8" r=".9"/>
<circle cx="190.4" cy="117.8" r=".87"/>
<circle cx="193.1" cy="117.8" r=".86"/>
<circle cx="308.6" cy="118.5" r=".97"/>
<circle cx="311.4" cy="117.9" r=".92"/>
<circle cx="322.4" cy="117.7" r=".99"/>
<circle cx="322.4" cy="117.8" r=".92"/>
<circle cx="325.1" cy="118.5" r=".96"/>
<circle cx="200.7" cy="120.9" r=".86"/>
<circle cx="200.7" cy="120.9" r=".91"/>
<circle cx="200.7" cy="120.9" r="1.01"/>
<circle cx="243.4" cy="120.9" r="1"/>
<circle cx="243.4" cy="120.9" r=".9"/>
<circle cx="243.4" cy="120.9" r=".86"/>
<circle cx="250.7" cy="120.9" r=".9"/>
<circle cx="250.7" cy="120.9" r="1"/>
<circle cx="250.7" cy="120.9" r=".86"/>
<circle cx="272" cy="126.1" r=".95"/>
<circle cx="272" cy="126.1" r="1"/>
<circle cx="308.1" cy="132.2" r=".91"/>
<circle cx="308.6" cy="135" r=".97"/>
<circle cx="311.3" cy="135.8" r=".92"/>
<circle cx="316.9" cy="126.8" r="8.8"/>
<circle cx="322.3" cy="135.6" r=".91"/>
<circle cx="325.1" cy="135" r=".96"/>
<circle cx="325.7" cy="121.3" r=".93"/>
<circle cx="325.9" cy="132.3" r=".91"/>
<circle cx="334.2" cy="130.4" r="1.32"/>
<circle cx="334.2" cy="130.4" r="1.5"/>
<circle cx="334.2" cy="137.9" r="1.5"/>
<circle cx="334.2" cy="130.4" r="1.14"/>
<circle cx="334.2" cy="137.9" r="1.14"/>
<circle cx="334.2" cy="130.4" r="1.18"/>
<circle cx="334.2" cy="137.9" r="1.33"/>
<circle cx="334.2" cy="137.9" r="1.17"/>
<circle cx="356.2" cy="130.4" r="1.18"/>
<circle cx="356.2" cy="130.4" r="1.33"/>
<circle cx="356.2" cy="130.4" r="1.13"/>
<circle cx="356.2" cy="137.9" r="1.13"/>
<circle cx="356.2" cy="137.9" r="1.34"/>
<circle cx="356.2" cy="130.4" r="1.5"/>
<circle cx="356.2" cy="137.9" r="1.5"/>
<circle cx="168.7" cy="198.3" r=".84"/>
<circle cx="168.7" cy="186.9" r=".9"/>
<circle cx="180.3" cy="196.5" r=".98"/>
<circle cx="183.2" cy="184.1" r=".41"/>
<circle cx="190.9" cy="184.1" r=".39"/>
<circle cx="193.2" cy="184.1" r=".4"/>
<circle cx="200.9" cy="184.1" r=".42"/>
<circle cx="202" cy="198.3" r=".84"/>
<circle cx="202" cy="186.9" r=".9"/>
<circle cx="235.4" cy="186.9" r=".9"/>
<circle cx="243.2" cy="184.1" r=".41"/>
<circle cx="250.9" cy="184.1" r=".41"/>
<circle cx="251.7" cy="198.3" r="2.43"/>
<circle cx="252" cy="186.9" r=".9"/>
<circle cx="147.7" cy="219" r=".99"/>
<circle cx="168.7" cy="209.6" r=".9"/>
<circle cx="202" cy="209.6" r=".9"/>
<circle cx="235.4" cy="209.6" r=".9"/>
<circle cx="252" cy="209.6" r=".9"/>
<circle cx="255.2" cy="219" r=".98"/>
</g>
<path d="M412.4 262.3a2.5 2.5 0 0 0-4.1-1.1 2.5 2.5 0 0 0 1 4.2 2.5 2.5 0 0 0 3.2-2.9l-.1-.2" fill="none" stroke="#000" stroke-width=".3" stroke-dasharray="30.5 1.3 1.3 1.3" stroke-dashoffset="24.5" stroke-linecap="butt"/>
<path d="M414.8 261.5a5 5 0 0 0-8.3-2 5 5 0 0 0 2.2 8.3 5 5 0 0 0 6.2-6l-.1-.3" fill="none" stroke="#000" stroke-width=".3" stroke-dasharray="30.5 1.3 1.3 1.3" stroke-dashoffset="16.7" stroke-linecap="butt"/>
<path d="M345.2 126.8v15.5" fill="none" stroke="#000" stroke-width=".3" stroke-dasharray="30.5 1.3 1.3 1.3" stroke-dashoffset="24.6"/>
<path d="M251.2 198.2h-.8M252.1 199.1v.8M252.1 197.4v-.8M252.9 198.2h.8" fill="none" stroke="#000" stroke-width=".3" stroke-dasharray="30.5 1.3 1.3 1.3"/>
<path d="M410 255.7v14.9" fill="none" stroke="#000" stroke-width=".3" stroke-dasharray="30.5 1.3 1.3 1.3" stroke-dashoffset="25"/>
<path d="M403.4 263l12.6-.1" fill="none" stroke="#000" stroke-width=".3" stroke-dasharray="30.5 1.3 1.3 1.3" stroke-dashoffset="26.1"/>
<path d="M216 248v5" fill="none" stroke="#000" stroke-width=".3" stroke-dasharray="30.5 1.3 1.3 1.3" stroke-dashoffset="29.9"/>
<path d="M165.9 65.8v-21.7M191.7 65.8v-21.7M241.7 65.8v-21.7M267.6 65.8v-21.7" fill="none" stroke="#f00" stroke-width=".3" stroke-dasharray="30.5 1.3 1.3 1.3" stroke-dashoffset="21.6"/>
<g fill="#000">
<path d="M331.1 139.9l.5-.4-.2 .6z"/>
<path d="M140.7 35.4l.6-.1v.3zM165.3 35.3l.6 .1-.6 .2z"/>
<path d="M191.1 31.1l.6 .2-.6 .1zM140.7 31.3l.6-.2v.3zM277.1 35.3l.6 .1-.6 .2zM267.5 35.4l.6-.1v.3zM241.1 31.1l.6 .2-.6 .1zM191.7 31.3l.6-.2v.3z"/>
<path d="M211.6 44.1l.1 .6h-.3zM211.4 65.2h.3l-.1 .6z"/>
<path d="M140.7 110.7l.6-.1v.3zM277.1 110.6l.6 .1-.6 .2zM179.2 39.1l.6-.2v.3zM203.6 38.9l.6 .2-.6 .1zM169.2 35.4l.6-.1v.3zM213.6 35.3l.6 .1-.6 .2zM179.6 66.5l.2 .6 .3-.1zM192.1 66.5l.2 .6 .2-.1zM345.2 143.2l.6-.2v.3zM358.3 143l.6 .2-.6 .1zM140.7 154.2l.6-.2v.3zM168.1 154l.6 .2-.6 .1zM235.4 154.2l.6-.2v.3zM251.5 154l.6 .2-.6 .1zM168.7 210.5l-.2 .6h.3zM252 210.5l-.1 .6h.3zM169.5 198.3l.6 .1v-.3z"/>
<path d="M168.7 154.2l.6-.2v.3zM201.4 154l.6 .2-.6 .1z"/>
<path d="M202 154.2l.6-.2v.3zM234.8 154l.6 .2-.6 .1z"/>
<path d="M277.1 154l.6 .2-.6 .1zM252.1 154.2l.6-.2v.3z"/>
<path d="M344.6 143l.6 .2-.6 .1zM331.6 143.2l.6-.2v.3zM344.1 181.6l.6 .2-.6 .2zM342.7 181.8l.6-.2v.4z"/>
<path d="M365.8 140h.3l-.2 .6zM365.9 114.6l.2 .6h-.3z"/>
<path d="M281.6 186.9l.1 .6h-.3zM281.4 209h.3l-.1 .6zM284.8 184.6l.2 .6h-.3zM284.7 211.3h.3l-.2 .6zM134.4 159.8l.1 .6h-.3zM134.2 208.5h.3l-.1 .6z"/>
<path d="M338.7 183.4l.2 .6h-.3zM338.6 187.8h.3l-.2 .6z"/>
</g>
<g font-size="6.3">
<text x="282.1" y="250.3">名称</text>
<text x="347.1" y="250.3">图号</text>
<text x="282.1" y="260.3">材质</text>
<text x="347.1" y="260.3">质量</text>
<text x="383.3" y="262.1">视</text>
<text x="383.3" y="269.9">图</text>
<text x="282.1" y="270.3">版次</text>
<text x="347.1" y="270.3">比例</text>
</g>
<g font-size="4.2">
<text x="4.8" y="237.6">注意：1.行走平行度（正面+侧面），450行程内，≤±0.03mm，1000行程内，≤±0.05mm。</text>
<text x="12.2" y="243.3">2.本体形变，450行程内，≤±0.03mm，1000行程内，≤±0.05mm。</text>
<text x="18.6" y="251.3">型号/规格</text>
<text x="70.6" y="251.3">GTH8-150-BL-M20-C4</text>
<text x="301.9" y="249.5">GTH8-150-BL-M20-C4</text>
<text x="14.4" y="258.3">螺杆型号/规格</text>
<text x="19.7" y="263.9">有效行程</text>
<text x="63.7" y="258.3">1605</text>
<text x="86.5" y="263.9">150</text>
<text x="89.9" y="258.3">1610</text>
<text x="111.7" y="258.3">1620</text>
<text x="19.7" y="269.5">精度等级</text>
<text x="87.6" y="269.5">C7</text>
<text x="259" y="267">2022/9/23</text>
<text x="19.7" y="275.2">马达容量</text>
<text x="70.6" y="275.2">200/400W（无刹车）</text>
<text x="15.4" y="280.8">重复定位精度</text>
<text x="86.7" y="280.8">0.02</text>
<text x="9.1" y="286.4">感应开关方式及数量</text>
<text x="72.7" y="286.4">外挂型三只（C4）</text>
<text x="15.5" y="292">建议最快速度</text>
<text x="60.5" y="292">250MM/S</text>
<text x="86.7" y="292">500MM/S</text>
<text x="106.4" y="292">1000MMM/S</text>
</g>
<g font-size="4.1">
<text x="360.9" y="182.7">I</text>
<text x="356.8" y="187.9">1 : 1</text>
<text x="255.2" y="199.7">I</text>
</g>
<g font-size="3.5">
<text x="148.9" y="32.5">153 滑台原点位置</text>
<text x="208" y="32.5">150 有效行程</text>
<text x="103.2" y="36.7">75.50 滑台极限位置 1</text>
<text x="193.7" y="36.7">135</text>
<text x="194.5" y="40.3">75</text>
<text x="279.5" y="36.7">30.50 滑台极限位置 1</text>
<text x="212.8" y="56.3" transform="rotate(-90 212.8 56.3)">65</text>
<text x="200.4" y="77.5">2 x</text>
<text x="212.1" y="77.5">5</text>
<text x="220.4" y="77.5">8</text>
<text x="190.9" y="82.7">4 x M6 贯穿</text>
<text x="207.4" y="112">411</text>
<text x="367.2" y="130.1" transform="rotate(-90 367.2 130.1)">78</text>
<text x="315.1" y="145.2">基准面</text>
<text x="334.3" y="144.4">40.70</text>
<text x="350.9" y="144.4">41</text>
<text x="153.1" y="155.4">84</text>
<text x="178.3" y="155.4">100</text>
<text x="213.1" y="155.4">100</text>
<text x="243" y="155.4">50</text>
<text x="260.8" y="155.4">77</text>
<text x="347.7" y="183.1">2</text>
<text x="135.7" y="188.9" transform="rotate(-90 135.7 188.9)">148</text>
<text x="171.5" y="197.8">2 x</text>
<text x="183.1" y="197.8">5 H7</text>
<text x="196.9" y="197.8">4</text>
<text x="282.9" y="199.5" transform="rotate(-90 282.9 199.5)">68</text>
<text x="286.1" y="199.5" transform="rotate(-90 286.1 199.5)">82</text>
<text x="338.3" y="201" transform="rotate(-90 338.3 201)">+0.012</text>
<text x="341.8" y="199.2" transform="rotate(-90 341.8 199.2)">0</text>
<text x="341.8" y="204.5" transform="rotate(-90 341.8 204.5)">5</text>
<text x="146" y="216.7">4 x M6</text>
<text x="150.4" y="220.2">5.40 贯穿</text>
<text x="162.7" y="216.7">15</text>
<text x="254.5" y="216.7">4 x M6</text>
<text x="258" y="220.2">5.40 贯穿</text>
<text x="269.3" y="216.7">15</text>
<text x="221.4" y="246.8">1</text>
<text x="221.4" y="251.8">2</text>
<text x="218.8" y="256.8">序号</text>
<text x="232.2" y="256.8">修 订 版 次</text>
<text x="257.5" y="256.8">设计变更编号</text>
<text x="228.2" y="261.8">设</text>
<text x="240.1" y="261.8">计</text>
<text x="252" y="261.8">变</text>
<text x="263.9" y="261.8">更</text>
<text x="219.1" y="266.7">设 计</text>
<text x="368.3" y="269.3">1:3</text>
<text x="219.1" y="271.7">校 核</text>
<text x="219.1" y="276.7">批 准</text>
<text x="222.9" y="282.7">技术要求：</text>
<text x="231.8" y="287.3">1、未标注公差全部 0.1</text>
<text x="231.7" y="291.8">2、未标注倒角全部C0.3</text>
</g>
</svg>
